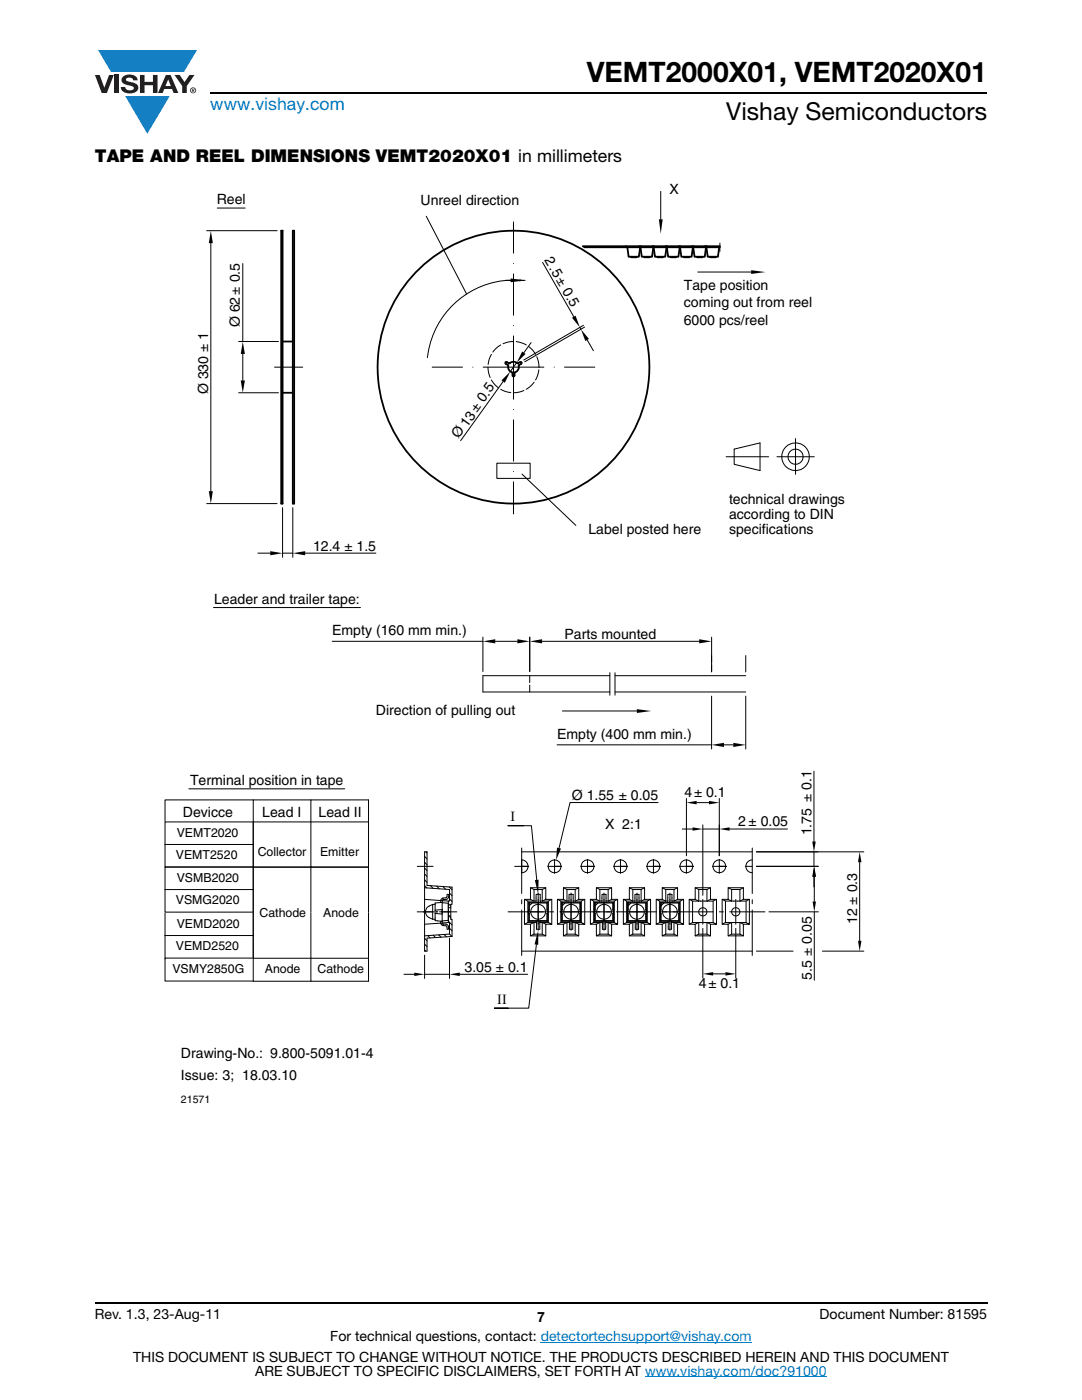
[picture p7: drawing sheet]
<svg xmlns="http://www.w3.org/2000/svg" width="216mm" height="279mm" viewBox="0 0 216 279" stroke-linecap="round" stroke-linejoin="round" font-family="sans-serif">
<g fill="#147fc3">
<path d="M19.6 10h19.7l-2.6 4.3h-1.1h-13.5z"/>
<path d="M25 19.2h8.9l-4.5 7.5z"/>
</g>
<g fill="#231f20">
<path d="M18.9 15h1l.9 2.5 1-2.5h.9l-1.4 3.6h-1z"/>
<path d="M22.9 15h.9v3.6h-.9z"/>
<path d="M24.6 15.3a2.1 2.1 0 0 1 2.8 .3l.1 .4h-.9a.79 .79 0 0 0-.7-.5 .79 .79 0 0 0-.8 .4l.3 .3 1 .2a1.08 1.08 0 0 1 1.2 1 1.08 1.08 0 0 1-1.1 1.2 1.73 1.73 0 0 1-2.4-1.2h.9a.96 .96 0 0 0 .8 .6 .96 .96 0 0 0 .9-.4 1.31 1.31 0 0 0-1.2-.6 1.03 1.03 0 0 1-1.1-.6 1.03 1.03 0 0 1 .2-1.1z"/>
<path d="M27.9 15h.9v1.3h1.7v-1.3h.9v3.6h-.9v-1.6h-1.7v1.6h-.9z"/>
<path d="M34.8 15h1.1l.9 1.4 1-1.4h1l-1.5 2.2v1.4h-.9v-1.4z"/>
<path d="M33.6 15.9l.5 1.3h-1.1zM33.1 15l-1.6 3.6h1l.3-.8h1.5l.3 .8h1l-1.6-3.6z"/>
<path d="M38.1 18a.46 .46 0 0 1 .9 0 .46 .46 0 0 1-.9 0zM37.9 18a.6 .6 0 0 0 1.2 0 .6 .6 0 0 0-1.2 0z"/>
<path d="M38.4 17.8h.2v.2h-.2zM38.3 17.7v.7h.1v-.3l.4 .3-.2-.3 .2-.2-.1-.2z"/>
</g>
<path d="M42 18.6h155M18.9 260h178.1" fill="none" stroke="#000" stroke-width=".36"/>
<path d="M107.9 267.9h42.1M128.7 274.8h36.3" fill="none" stroke="#007ec4" stroke-width=".2"/>
<path d="M32.9 36.3h139.5v184.3h-139.5z" fill="#fff"/>
<g fill="none" stroke="#000" stroke-width=".2">
<path d="M131.8 38.2v5.6M41.2 46h14.1M42.1 48.5v49.5M43.4 41.5h5.5M48.4 52.6v15.6M85.1 43.2l8 15.5M100.9 55.9h3.9M101.2 55.9a17.4 17.4 0 0 0-15.9 15.5M102.5 44.3v6.2M102.5 54.7v8.2M102.5 52.6h.1M108.3 52.4l6.2 10.8"/>
<path d="M139.2 54.3h10.7M143.6 48.5v1.7M47.6 78.4h8M47.6 68.2h8M48.4 70.6v5.3M54.8 73.3h5.6M86.2 73.3h6.1M94.4 73.3h.1M97.4 73.3l.1 1.1 .3 .9M98.1 70.7l-.4 .9-.3 1.1M98.1 75.8l.8 1.1 .6 .5M99.9 68.8l-1 .8-.6 .7"/>
<path d="M99.9 77.7l.9 .4 1.1 .3M100.4 76.2l-8.5 11.7M102.5 68.2l-1.2 .1-.9 .3M102.5 67v12.7M102.5 65h.1M103 68.2l1.1 .2 .9 .4M103.1 72.4l-1.3 1.7M104.5 77.9l-.9 .4-1.1 .1M105.4 69.1l.7 .5 .8 1.1M106 68.4l-1.5 2M106.6 76.3l-.5 .6-1.1 .8M107.1 71.2l.3 .9 .2 1.2"/>
<path d="M107.5 73.8l-.2 1.2-.4 .8M108.5 73.3h-12.1M110.6 73.3h.1M112.6 73.3h6.1M115.7 65.3l.2 .4M116.4 64.9l-11.9 7M116.6 65.3l-11.9 6.9M117.2 67.8l1.2 2.2M99.1 92.4h6.7v3.1h-6.7zM102.5 83.8v8.2M102.5 96.2v6.4M102.5 81.7h.1"/>
<path d="M102.5 94.1h.1M104.2 94.6l10.7 10.3M144.9 91.2h8.5M146.5 89.6l5.2-1.2v5.5l-5.2-1.2zM155 91.2h7.5M158.7 87.5v7.2M41.2 100.5h14.1M51.5 110.4h2.4M56.4 101.3v9.9M56.4 110.4h2M58.4 101.3v9.9M60.9 110.4h14.1"/>
<path d="M42.6 121.2h29.3M66.3 128h30.1M96.4 127.2v6.8M98.8 128h4.4M105.7 127.2v6.8M105.7 134.8v1.4M105.7 136.7v1.4M108.2 128h31.3M121.7 134.3v4.4M121.7 134.8h-25.3v3.3h25.3M122.7 134.8h26.1M122.7 138.1h26.1"/>
<path d="M122.7 134.3v4.4M142 138.9v10.6M142 127.2v6.9M148.8 138.9v10.6M148.8 130.8v3.3M37.7 157.4h31.1M50.5 159.6h-17.6v4.3M62 159.6h-11.5v4.3M111.2 148.6h30.8M112.2 141.9h14.9M137 159.4v11.4M143.5 159.4v11.4"/>
<path d="M144.5 148.6h1.8M162.4 153.9v14M32.9 177.5v4.5h17.6M32.9 168.5v4.5h17.6M50.5 173h-17.6v4.5M50.5 173v4.5h-17.6M50.5 164h-17.6v4.5M50.5 164v4.5h-17.6M50.5 164h23v18.1M50.5 168.5v13.6M50.5 164v9.1h11.5v9M62 163.9v-4.3h11.5v4.3"/>
<path d="M62 164v9.1h11.5l-23-.1M83.3 172.9h3.1M84.7 170.9l.5 .5M84.7 172.1l.5 .5M84.7 173.3l.5 .4M84.7 176.8l.5 .4M84.7 174.4l.5 .5M84.7 175.6l.5 .5M84.7 177.2l5 .3v2.3h-.2M84.7 179.5l3.3 .2M84.7 170h.5v6.7l5 .3v3.5h-.3v3h.3v3.4l-5 .3v2.6h-.5zM85 170l.2 .2"/>
<path d="M85.9 176.7l.5 .6M87.1 176.8l.6 .6M88 179.7l1.5 .1M88.3 179.2l.1 .3M88.4 176.9l.5 .6M89.5 179.8v4.3M89.6 177l.6 .6M89.7 178.3l.5 .4M89.7 179.4l.5 .5M104.1 171.5v1.4h1.4h-2.8M104.1 170h46M104.1 171.6a1.28 1.28 0 0 1 1.3 1.3 1.28 1.28 0 0 1-1.3 1.3"/>
<path d="M104.1 169.2v9.1M104.1 179.6v.8M104.4 164.8h-3h4.6l1.1 10.8M104.7 179.5l.6 .3h1.2M105.3 179.8v4.3l-.6 .4M105.8 177.2l.8 .3v2.3M105.8 179.5l.7 .3M106.5 179.8h.5M106.6 177.5h1.6M107.4 178.2v7.5M107.8 179.8h.4M108.9 177.2l-.7 .3v2.3"/>
<path d="M108.9 179.5l-.7 .3M109.3 172.9h1.4M109.4 179.8v4.3M110.1 179.5l-.7 .3h-1.2M110.7 171.5v1.4h1.4h-1.4M110.7 172.9v1.4M110.7 174.2a1.28 1.28 0 0 1-1.2-1.9 1.28 1.28 0 0 1 2.1-.2 1.28 1.28 0 0 1-.7 2l-.2 .1M111.2 179.5l.7 .3h1.2M111.9 179.8v4.3l-.7 .4M112.4 177.2l.7 .3v2.3M112.4 179.5l.7 .3M113.1 179.8h.4"/>
<path d="M113.1 177.5h1.7M113.9 178.2v7.5M114.4 179.8h.4M115.5 177.2l-.7 .3v2.3M115.5 179.5l-.7 .3M115.8 172.9h1.4M116 179.8v4.3M116.7 179.5l-.7 .3h-1.2M117.2 171.5v1.4h1.4h-1.4M117.2 172.9v1.4M117.8 179.5l.7 .3h1.2M118.5 179.8v4.3l-.7 .4"/>
<path d="M119 177.2l.7 .3v2.3M119 179.5l.7 .3M119.7 179.8h.4M119.7 177.5h1.6M120.5 178.2v7.5M120.9 179.8h.5M122 177.2l-.7 .3v2.3M122 179.5l-.6 .3M122.4 172.9h1.4M122.6 179.8v4.3M123.2 179.5l-.6 .3h-1.2M123.8 174.2a1.28 1.28 0 0 0 1.2-1.9 1.28 1.28 0 0 0-2.2-.2 1.28 1.28 0 0 0 .7 2l.3 .1"/>
<path d="M123.8 171.5v1.4h1.4h-1.4M123.8 172.9v1.4M124.4 179.5l.6 .3h1.2M125 179.8v4.3l-.6 .4M125.6 177.2l.7 .3v2.3M125.6 179.5l.6 .3M126.2 179.8h.5M126.3 177.5h1.6M127.1 178.2v7.5M127.5 179.8h.5M128.6 179.5l-.6 .3M128.6 177.2l-.7 .3v2.3"/>
<path d="M129 172.9h1.4M129.2 179.8v4.3M129.8 179.5l-.6 .3h-1.2M130.4 171.5v1.4h1.4h-1.4M130.4 172.9v1.4M130.9 179.5l.7 .3h1.2M131.3 160.2h-17.6l-2.1 9M131.6 179.8v4.3l-.7 .4M132.1 177.2l.7 .3v2.3M132.1 179.5l.7 .3M132.8 179.8h.5M132.8 177.5h1.7"/>
<path d="M133.7 178.2v7.5M134.1 179.8h.4M135.2 179.5l-.7 .3M135.2 177.2l-.7 .3v2.3M135.6 172.9h1.4M135.7 179.8v4.3M136.1 165.4h2.1M136.4 179.5l-.7 .3h-1.2M137 171.5v1.4h1.3h-1.3M137 172.9v1.4M137.5 179.5l.7 .3h1.2M138.2 179.8v4.3l-.7 .3"/>
<path d="M138.7 177.2l.7 .3v2.3M138.7 179.5l.7 .3M139 160.2h2.5M139.4 179.8h1.7M139.4 177.5h1.7M140.2 179.5v5M140.2 164.6v14.1M140.2 165.4h3.3M141.8 177.2l-.7 .3v2.3M141.8 179.5l-.7 .3M142.1 172.9h1.4M142.3 179.8v4.3"/>
<path d="M143 179.5l-.7 .3h-1.2M143.5 171.5v1.4h1.4h-1.4M143.5 172.9v1.4M144.1 179.5l.7 .3h1.2M144.8 179.8v4.3l-.7 .3M145.3 177.2l.7 .3v2.3M145.3 179.5l.7 .3M145.6 165.4h11.5M146 179.8h1.7M146 177.5h1.6M146.8 179.5v4.9M148.3 179.5l-.6 .3"/>
<path d="M148.3 177.2l-.7 .3v2.3M148.7 172.9h1.4M148.9 179.8v4.3M149.5 179.5l-.6 .3h-1.2M150.1 171.6a1.28 1.28 0 0 0-1.3 1.3 1.28 1.28 0 0 0 1.3 1.3M150.1 169.2v9.1M150.1 179.6v.8M150.9 170h21.5M150.9 172.9h12.4M162.4 170v2.9M162.4 175v2M162.5 175v4.9"/>
<path d="M171.5 172.1v15.7M32.9 182.2v4.5M50.5 186.7v4.5h-17.6v-4.5M50.5 191.3v4.5h-17.6v-4.4M50.5 182.2v9h11.5M50.5 195.8h11.5M50.5 182.2v4.5h-17.6M62 182.2v9h11.5v-9M62 191.4v4.4h11.5v-4.4M80.6 194.4h2.1M83.3 182h3.4M84.7 187.3l.5 .5"/>
<path d="M84.7 188.4l.5 .5M84.7 189.6l.2 .2M84.7 190.6v4.7M84.7 194.4h5M85.4 186.7l.4 .5M85.4 181l.9-.5v3a1.44 1.44 0 0 1-1.3-1 1.44 1.44 0 0 1 .4-1.5zM86.3 183.5h.5M86.4 186.7l.5 .4M86.8 182.3l1.4 .1M86.8 180.4l-.5 .1M87 182h.4M87.5 186.6l.5 .4"/>
<path d="M87.9 183.8l.1 .5 .2 .3 .9 .2 .1 .7 .3-.1v-.6l-.2-.2-.9-.2-.1-.2M87.9 180.1l.1-.5 .2-.3 .9-.1 .1-.7h.3v.6l-.2 .3-1 .3v4.5M88 184.2l-3.3 .3M88.2 181.5l-1.4 .1M88.2 180.1l1.3 .2M88.2 180.1l-1.4 .1v3.5l1.4 .2M88.3 184.2l-.3 .1M88.4 184.4l-.1 .3M88.6 186.5l.5 .5M89.5 183.7l-1.3 .1M89.5 180.3l.4 .5M89.5 183.8l.7 .8"/>
<path d="M89.5 184.1h.2v2.3l-5 .4M89.5 181.1h.4M89.5 182.8h.4M89.5 184.1l-1.2 .1M89.6 182.8l.3 .4M89.7 186.4l.5 .5M89.7 185.3l.5 .5M89.7 187.2v8.1M91.1 182h-3.4M91.8 194.4h13.5M101.4 182h8.1M104.1 189.8h46"/>
<path d="M104.1 181.6v9.1M105.3 184.1h1.7M105.5 181.6h.1l-.1-.1v.9l.1-.1h-.1M105.5 183.9h1.5M105.5 180.1v3.8l.1-.2M105.6 180.2h.6l-.6 .6zM105.6 180.8v.8M105.6 182.3v1.4M105.6 183.7h3.5M106.2 180.2h2.9M106.5 184.1l-.7 .4M106.5 186.4h1.7"/>
<path d="M106.5 186.4l-.7 .4M106.6 184.1v2.3M107 180.1h-1.5l.1 .1M107 188.5l-1.5 12.7h-6.9h2.8M107 183.8h.7v1.6h-.7zM107.7 184.1h.5M107.7 183.8l1.6 .1M107.8 180.1h-.8M108.2 184.1v2.3M108.2 184.1l.7 .4M108.2 184.1h1.2l.7 .4h-1.2v2.3l-.7-.4M109.1 180.2v1.4"/>
<path d="M109.1 182.3v1.4M109.1 181.6l.2-.1zM109.1 183.7l.2 .2M109.1 182.3h.2M109.3 180.1v1.4M109.3 182.4v1.5M109.3 180.1h-1.5v-1.6h-.8v1.6M109.3 180.1l-.2 .1M109.3 182.4h.1M109.3 181.6v.8l-.2-.1M109.6 182h.9M110.1 184.5v-5h-1.2v-2.3h-3v2.3h-1.2v5h1.2v2.3h3"/>
<path d="M111.7 182h10.9M111.9 184.1h1.7M112.1 183.9h1.5M112.1 180.1v3.8l.1-.2M112.1 181.6h.1l-.1-.1v.9l.1-.1h-.1M112.2 180.2h.5l-.5 .6zM112.2 182.3v1.4M112.2 183.7h3.5M112.2 180.8v.8M112.7 180.2h3M113.1 184.1l-.7 .4M113.1 186.4h1.7"/>
<path d="M113.1 186.4l-.7 .4M113.1 184.1v2.3M113.5 180.1h-1.4l.1 .1M113.6 183.8h.7v1.6h-.7zM114.3 184.1h.5M114.3 183.8l1.5 .1M114.4 180.1h-.9M114.8 184.1v2.3M114.8 184.1l.7 .4M114.8 184.1h1.2l.7 .4h-1.2v2.3l-.7-.4M115.7 180.2v1.4M115.7 181.6l.1-.1z"/>
<path d="M115.7 183.7l.1 .2M115.7 182.3h.1M115.7 182.3v1.4M115.8 180.1v1.4M115.8 182.4v1.5M115.8 180.1h-1.4v-1.6h-.9v1.6M115.8 182.4h.1M115.8 180.1l-.1 .1M115.8 181.6v.8l-.1-.1M116.7 184.5v-5h-1.2v-2.3h-3.1v2.3h-1.2v5h1.2v2.3h3.1M118.5 184.1h1.7M118.6 180.1v3.8l.2-.2"/>
<path d="M118.6 183.9h1.6M118.6 181.6h.2l-.2-.1v.9l.2-.1h-.2M118.7 180.2h.6l-.5 .6zM118.8 182.3v1.4M118.8 183.7h3.5M118.8 180.8v.8M119 184.5l.7-.4v2.3l-.7 .4M119.3 180.2h3M119.7 186.4h1.7M120.1 180.1h-1.5l.1 .1M120.2 183.8h.7v1.7l-.7-.1zM120.9 184.1h.5"/>
<path d="M120.9 183.8l1.5 .1M120.9 180.1h-.8M121.3 184.1v2.3M121.4 184.1l.6 .4M121.4 184.1h1.2l.6 .4h-1.2v2.3l-.6-.4M122.3 182.3v1.4M122.3 181.6l.1-.1zM122.3 183.7l.1 .2M122.3 182.3h.1M122.3 180.2v1.4M122.4 182.4v1.5M122.4 180.1h-1.5v-1.6h-.8v1.6"/>
<path d="M122.4 182.4h.1M122.4 180.1v1.4M122.4 180.1l-.1 .1M122.4 181.6v.8l-.1-.1M123 182h8M123.2 184.5v-5h-1.2v-2.3h-3v2.3h-1.2v5h1.2v2.3h3M125 184.1h1.8M125.2 180.1v3.8l.2-.2M125.2 181.6h.2l-.2-.1v.9l.2-.1h-.2M125.2 183.9h1.6M125.3 180.2h.6l-.5 .6zM125.4 180.8v.8"/>
<path d="M125.4 182.3v1.4M125.4 183.7h3.4M125.6 184.5l.7-.4v2.3M125.9 180.2h2.9M126.3 186.4l-.7 .4M126.3 186.4h1.6M126.7 180.1h-1.5l.1 .1M126.8 183.8h.6v1.7h-.6zM127.4 184.1h.6M127.4 183.8l1.6 .1M127.5 180.1h-.8M127.9 184.1v2.3l.7 .4v-2.3h1.2l-.6-.4h-1.2"/>
<path d="M128 184.1l.6 .4M128.8 182.3h.2M128.8 180.2v1.4M128.8 182.3v1.4M128.8 181.6l.2-.1zM128.8 183.7l.2 .2M129 181.6v.8l-.2-.1M129 180.1h-1.5v-1.6h-.8v1.6M129 182.4h.1M129 180.1v1.4M129 182.4v1.5M129 180.1l-.2 .1"/>
<path d="M129.8 184.5v-5h-1.2v-2.3h-3v2.3h-1.2v5h1.2v2.3h3M131.6 184.1h1.7M131.8 180.1v3.8l.1-.2M131.8 181.6h.1l-.1-.1v.9l.1-.1h-.1M131.8 183.9h1.5M131.9 180.2h.6l-.6 .6zM131.9 182.3v1.4M131.9 180.8v.8M131.9 183.7h3.5M132.5 180.2h2.9M132.8 184.1l-.7 .4M132.8 186.4h1.7"/>
<path d="M132.8 186.4l-.7 .4M132.8 184.1v2.3M133.3 180.1h-1.5l.1 .1M133.3 183.8h.7v1.7h-.7zM134 184.1h.5M134 183.8l1.6 .1M134.1 180.1h-.8M134.5 184.1v2.3M134.5 184.1h1.2l.7 .4h-1.2v2.3l-.7-.4M134.5 184.1l.7 .4M135.4 182.3v1.4M135.4 180.2v1.4"/>
<path d="M135.4 181.6l.2-.1zM135.4 183.7l.2 .2M135.4 182.3h.2M135.6 182.4v1.5M135.6 180.1v1.4M135.6 180.1h-1.5v-1.6h-.8v1.6M135.6 182.4h.1M135.6 180.1l-.2 .1M135.6 181.6v.8l-.2-.1M136.4 184.5v-5h-1.2v-2.3h-3.1v2.3h-1.2v5h1.2v2.3h3.1M138.2 184.1h2.9M139.4 184.1l-.7 .4"/>
<path d="M139.4 186.4h1.7M139.4 186.4l-.7 .4M139.4 184.1v2.3M140.2 185.3v9.9M141.1 184.1v2.3M141.1 184.1l.7 .4M141.1 184.1h1.2l.7 .4h-1.2v2.3l-.7-.4M142.3 194.4h2.5M142.3 182h-10.7M143 184.5v-5h-1.2v-2.3h-3.1v2.3h-1.2v5h1.2v2.3h3.1M143.5 182h.9M144.8 184.1h2.9"/>
<path d="M145.6 182h7M146 184.1l-.7 .3M146 184.1v2.3l-.7 .4M146 186.4h1.7M146.8 185.3v9.9M147.6 184.1v2.3M147.7 184.1l.6 .3M147.7 184.1h1.2l.6 .3h-1.2v2.4l-.6-.4M149.5 184.4v-4.9h-1.2v-2.3h-3v2.3h-1.2v4.9h1.2v2.4h3M150.1 181.6v9.1M150.9 189.8h7.3M153.4 182h9.9"/>
<path d="M162.5 182v13.6M164.1 189.8h8.3"/>
<circle cx="158.7" cy="91.1" r="1.51"/>
<circle cx="158.7" cy="91.2" r="2.75"/>
<circle cx="117.2" cy="172.9" r="1.27"/>
<circle cx="130.4" cy="172.9" r="1.27"/>
<circle cx="137" cy="172.9" r="1.28"/>
<circle cx="143.5" cy="172.9" r="1.27"/>
<circle cx="107.4" cy="182" r="1.48"/>
<circle cx="114" cy="182" r="1.47"/>
<circle cx="120.5" cy="182" r="1.47"/>
<circle cx="127.1" cy="182" r="1.47"/>
<circle cx="133.7" cy="182" r="1.48"/>
<circle cx="140.2" cy="182" r=".82"/>
<circle cx="146.8" cy="182" r=".82"/>
</g>
<g fill="#000">
<path d="M42.1 46.1l.4 2.4h-.8zM101.9 55.6l2.9 .4-2.9 .3zM103.7 55.8l1.1 .2-1.1 .1zM131.5 43.8h.7l-.4 2.9zM149.9 53.9l2.9 .4-2.9 .4zM48 75.9h.9l-.5 2.5zM48.4 68.2l.5 2.4h-.9zM100.1 75.9l1.7-1.8-1.1 2.3zM104.2 70.1l.7 .5-1.8 1.8zM114.1 63.4l.7-.4 .9 2.4zM115.9 65.7l1.6 1.9-.7 .5zM41.7 98h.8l-.4 2.5z"/>
<path d="M53.9 110l2.5 .4-2.5 .4zM58.4 110.4l2.5-.4v.8zM96.4 128l2.4-.4v.8zM103.2 127.6l2.5 .4-2.5 .4zM105.7 128l2.5-.4v.8zM139.5 127.6l2.5 .4-2.5 .4zM127.1 141.5l2.9 .4-2.9 .4zM137 160.2l2-.4v.7zM141.5 159.8l2 .4-2 .3zM142 148.7l2.5-.4v.8zM146.3 148.3l2.5 .4-2.5 .4zM106.7 175.6h.8l-.1 2.9z"/>
<path d="M111.1 169.2l.8 .2-.9 2.3zM138.2 165.1l2 .4-2 .3zM143.5 165.5l2.1-.4v.7zM162.4 172.9l.4 2.1h-.7zM162.1 167.9h.7l-.4 2.1zM162.5 172.9l.3 2.1h-.7zM162.1 179.9h.7l-.3 2.1zM171.5 170l.4 2.1h-.7zM82.7 194.1l2 .3-2 .4zM89.7 194.4l2.1-.3v.7zM107.4 185.7v2.9l-.7-.1zM140.2 194.4l2.1-.4v.7z"/>
<path d="M144.8 194l2 .4-2 .3zM171.2 187.8h.7l-.4 2z"/>
</g>
<g fill="none" stroke="#000" stroke-width=".36">
<path d="M56.1 46h.3v54.5h-.3zM58.4 46h.3v54.5h-.3zM83.8 53.6a27.2 27.2 0 0 1 44.1 10.3 27.2 27.2 0 0 1-26.8 36.6 27.3 27.3 0 0 1-24.1-17.8 27.3 27.3 0 0 1 6.8-29.1zM116.3 49.1h27.3M116.5 49.3h27.1M125.2 49.3l.2 1.9h2.1l.2-1.9M125.9 51.2v.1l1.1-.1M127.8 49.3l.3 1.9h2l.3-1.9M128.6 51.2v.1l1-.1M130.4 49.3l.3 1.9h2l.3-1.9M131.2 51.2v.1l1.1-.1M133.1 49.3l.2 1.9h2.1l.2-1.9"/>
<path d="M133.8 51.2v.1h1.1v-.1M135.7 49.3l.3 1.9h2l.3-1.9M136.4 51.2v.1h1.1v-.1M138.3 49.3l.3 1.9h2l.3-1.9M139.1 51.2v.1l1-.1M140.9 49.3l.3 1.9h2.1l.2-1.9M141.7 51.2v.1l1.1-.1M56.4 68.2h2M56.4 78.4h2M100.8 72.3l.2-.1 .6 .3a1.55 1.55 0 0 1 1.8 0l.5-.3 .2 .1v.2l-.5 .3a1.52 1.52 0 0 1-.9 1.6l-.1 .6-.1 .1-.2-.1v-.6a1.52 1.52 0 0 1-1-1.6l-.5-.3z"/>
</g>
<text font-size="5.6" x="117.1" y="16.4">VEMT2000X01, VEMT2020X01</text>
<text font-size="4.9" x="144.9" y="24">Vishay Semiconductors</text>
<text font-size="3.5" fill="#007ec4" x="42" y="21.9">www.vishay.com</text>
<text font-size="3.5" x="18.9" y="32.3">TAPE AND REEL DIMENSIONS VEMT2020X01 in millimeters</text>
<g font-size="2.8">
<text x="43.2" y="40.8">Reel</text>
<text x="83.9" y="40.9">Unreel direction</text>
<text x="133.6" y="38.8">X</text>
<text x="108.6" y="51.8" transform="rotate(60 108.6 51.8)">2.5± 0.5</text>
<text x="136.4" y="57.9">Tape position</text>
<text x="47.9" y="65.3" transform="rotate(-90 47.9 65.3)">Ø 62± 0.5</text>
<text x="136.4" y="61.2">coming out from reel</text>
<text x="136.4" y="64.9">6000 pcs/reel</text>
<text x="41.5" y="78.7" transform="rotate(-90 41.5 78.7)">Ø 330 ± 1</text>
<text x="91.5" y="87.7" transform="rotate(-54 91.5 87.7)">Ø 13 ± 0.5</text>
<text x="145.5" y="100.6">technical drawings</text>
<text x="117.4" y="106.6">Label posted here</text>
<text x="145.5" y="103.6">according to DIN</text>
<text x="145.5" y="106.6">specifications</text>
<text x="62.5" y="109.9">12.4 ± 1.5</text>
<text x="42.7" y="120.5">Leader and trailer tape:</text>
<text x="66.3" y="126.8">Empty (160 mm min.)</text>
<text x="112.6" y="127.5">Parts mounted</text>
<text x="75" y="142.6">Direction of pulling out</text>
<text x="111.2" y="147.5">Empty (400 mm min.)</text>
<text x="37.9" y="156.7">Terminal position in tape</text>
<text x="114.1" y="159.6">Ø 1.55 ± 0.05</text>
<text x="136.6" y="159.1">4± 0.1</text>
<text x="36.5" y="163.1">Devicce</text>
<text x="52.3" y="163.1">Lead I</text>
<text x="63.6" y="163.1">Lead II</text>
<text x="101.9" y="163.8">I</text>
<text x="120.7" y="165.5">X 2:1</text>
<text x="147.3" y="164.9">2 ± 0.05</text>
<text x="161.9" y="166.7" transform="rotate(-90 161.9 166.7)">1.75 ± 0.1</text>
<text x="171" y="184.4" transform="rotate(-90 171 184.4)">12 ± 0.3</text>
<text x="92.7" y="193.9">3.05 ± 0.1</text>
<text x="139.4" y="197.3">4± 0.1</text>
<text x="162" y="195.6" transform="rotate(-90 162 195.6)">5.5 ± 0.05</text>
<text x="99.2" y="200.3">II</text>
<text x="36.1" y="215.5">Issue: 3; 18.03.10</text>
<text x="36.1" y="211.1">Drawing-No.: 9.800-5091.01-4</text>
<text x="18.9" y="263.3">Rev. 1.3, 23-Aug-11</text>
<text x="107.2" y="263.8">7</text>
<text x="163.6" y="263.3">Document Number: 81595</text>
<text x="65.9" y="267.7">For technical questions, contact: detectortechsupport@vishay.com</text>
<text x="26.5" y="271.7">THIS DOCUMENT IS SUBJECT TO CHANGE WITHOUT NOTICE. THE PRODUCTS DESCRIBED HEREIN AND THIS DOCUMENT</text>
<text x="50.9" y="274.6">ARE SUBJECT TO SPECIFIC DISCLAIMERS, SET FORTH AT www.vishay.com/doc?91000</text>
</g>
<g font-size="2.5">
<text x="35.3" y="167.1">VEMT2020</text>
<text x="35.1" y="171.5">VEMT2520</text>
<text x="51.4" y="170.8">Collector</text>
<text x="63.9" y="170.8">Emitter</text>
<text x="35.3" y="176.1">VSMB2020</text>
<text x="35.1" y="180.5">VSMG2020</text>
<text x="35.3" y="185.3">VEMD2020</text>
<text x="51.8" y="183">Cathode</text>
<text x="64.5" y="183">Anode</text>
<text x="35.1" y="189.7">VEMD2520</text>
<text x="34.4" y="194.3">VSMY2850G</text>
<text x="52.8" y="194.3">Anode</text>
<text x="63.4" y="194.3">Cathode</text>
</g>
<text font-size="2.1" x="36.1" y="220.1">21571</text>
</svg>
